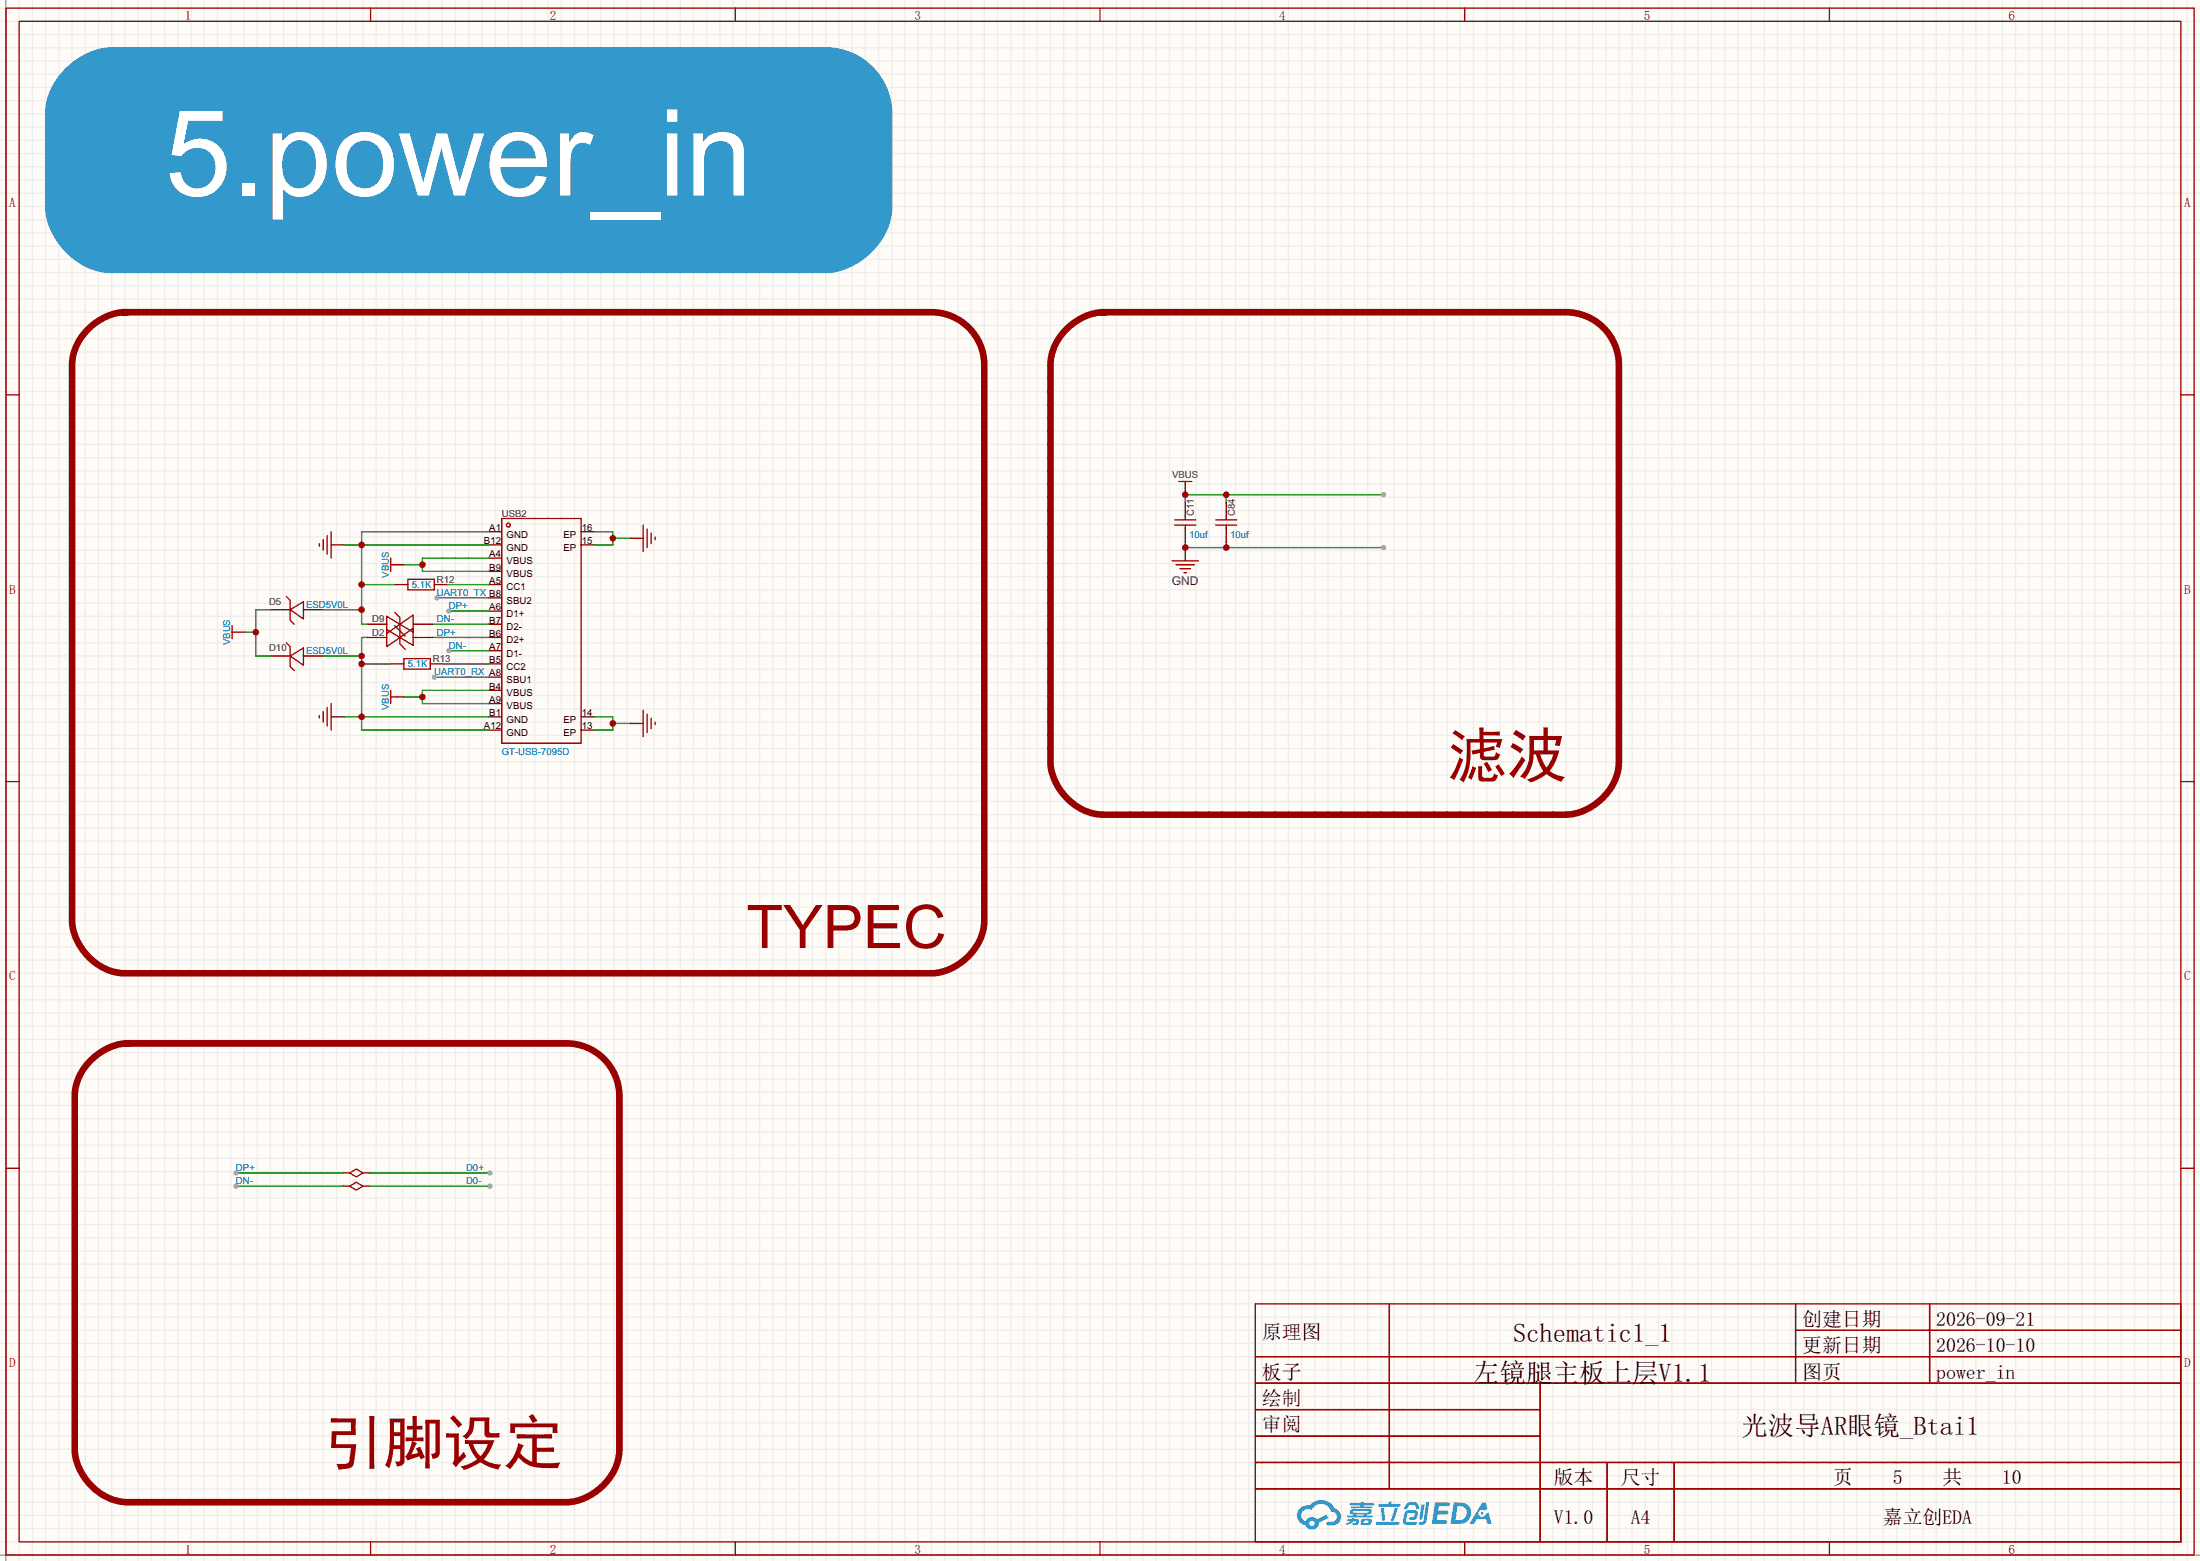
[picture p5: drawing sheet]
<svg xmlns="http://www.w3.org/2000/svg" width="423mm" height="300mm" viewBox="0 0 423 300" stroke-linecap="round" stroke-linejoin="round" font-family="sans-serif">
<path d="M0 0h422.7v299.9h-422.7z" fill="#fffcf7"/>
<g fill="none" stroke="#ededed" stroke-width=".25">
<path d="M0 1.6h422.7M0 4.1h422.7M0 6.6h422.7M0 9.2h422.7M0 11.7h422.7M0 14.3h422.7M0 16.8h422.7M0 19.3h422.7M1.1 0v299.9M3.7 0v299.9M6.2 0v299.9M8.8 0v299.9"/>
<path d="M11.3 0v299.9M13.8 0v299.9M16.4 0v299.9M18.9 0v299.9M21.5 0v299.9M24 0v299.9M26.5 0v299.9M29.1 0v299.9M31.6 0v299.9M34.2 0v299.9M36.7 0v299.9M39.2 0v299.9"/>
<path d="M41.8 0v299.9M44.3 0v299.9M46.9 0v299.9M49.4 0v299.9M51.9 0v299.9M54.5 0v299.9M57 0v299.9M59.6 0v299.9M62.1 0v299.9M64.6 0v299.9M67.2 0v299.9M69.7 0v299.9"/>
<path d="M72.3 0v299.9M74.8 0v299.9M77.3 0v299.9M79.9 0v299.9M82.4 0v299.9M85 0v299.9M87.5 0v299.9M90 0v299.9M92.6 0v299.9M95.1 0v299.9M97.7 0v299.9M100.2 0v299.9"/>
<path d="M102.7 0v299.9M105.3 0v299.9M107.8 0v299.9M110.4 0v299.9M112.9 0v299.9M115.4 0v299.9M118 0v299.9M120.5 0v299.9M123.1 0v299.9M125.6 0v299.9M128.1 0v299.9M130.7 0v299.9"/>
<path d="M133.2 0v299.9M135.8 0v299.9M138.3 0v299.9M140.8 0v299.9M143.4 0v299.9M145.9 0v299.9M148.5 0v299.9M151 0v299.9M153.5 0v299.9M156.1 0v299.9M158.6 0v299.9M161.2 0v299.9"/>
<path d="M163.7 0v299.9M166.2 0v299.9M168.8 0v299.9M171.3 0v299.9M173.9 0v299.9M176.4 0v299.9M178.9 0v299.9M181.5 0v299.9M184 0v299.9M186.6 0v299.9M189.1 0v299.9M191.6 0v299.9"/>
<path d="M194.2 0v299.9M196.7 0v299.9M199.3 0v299.9M201.8 0v299.9M204.3 0v299.9M206.9 0v299.9M209.4 0v299.9M212 0v299.9M214.5 0v299.9M217 0v299.9M219.6 0v299.9M222.1 0v299.9"/>
<path d="M224.7 0v299.9M227.2 0v299.9M229.7 0v299.9M232.3 0v299.9M234.8 0v299.9M237.4 0v299.9M239.9 0v299.9M242.4 0v299.9M245 0v299.9M247.5 0v299.9M250.1 0v299.9M252.6 0v299.9"/>
<path d="M255.1 0v299.9M257.7 0v299.9M260.2 0v299.9M262.8 0v299.9M265.3 0v299.9M267.8 0v299.9M270.4 0v299.9M272.9 0v299.9M275.5 0v299.9M278 0v299.9M280.5 0v299.9M283.1 0v299.9"/>
<path d="M285.6 0v299.9M288.2 0v299.9M290.7 0v299.9M293.2 0v299.9M295.8 0v299.9M298.3 0v299.9M300.9 0v299.9M303.4 0v299.9M305.9 0v299.9M308.5 0v299.9M311 0v299.9M313.6 0v299.9"/>
<path d="M316.1 0v299.9M318.6 0v299.9M321.2 0v299.9M323.7 0v299.9M326.3 0v299.9M328.8 0v299.9M331.3 0v299.9M333.9 0v299.9M336.4 0v299.9M339 0v299.9M341.5 0v299.9M344 0v299.9"/>
<path d="M346.6 0v299.9M349.1 0v299.9M351.7 0v299.9M354.2 0v299.9M356.7 0v299.9M359.3 0v299.9M361.8 0v299.9M364.4 0v299.9M366.9 0v299.9M369.4 0v299.9M372 0v299.9M374.5 0v299.9"/>
<path d="M377.1 0v299.9M379.6 0v299.9M382.1 0v299.9M384.7 0v299.9M387.2 0v299.9M389.8 0v299.9M392.3 0v299.9M394.8 0v299.9M397.4 0v299.9M399.9 0v299.9M402.5 0v299.9M405 0v299.9"/>
<path d="M407.5 0v299.9M410.1 0v299.9M412.6 0v299.9M415.2 0v299.9M417.7 0v299.9M420.2 0v299.9M0 21.9h422.7M0 24.4h422.7M0 27h422.7M0 29.5h422.7M0 32h422.7M0 34.6h422.7"/>
<path d="M0 37.1h422.7M0 39.7h422.7M0 42.2h422.7M0 44.7h422.7M0 47.3h422.7M0 49.8h422.7M0 52.4h422.7M0 54.9h422.7M0 57.4h422.7M0 60h422.7M0 62.5h422.7M0 65.1h422.7"/>
<path d="M0 67.6h422.7M0 70.1h422.7M0 72.7h422.7M0 75.2h422.7M0 77.8h422.7M0 80.3h422.7M0 82.8h422.7M0 85.4h422.7M0 87.9h422.7M0 90.5h422.7M0 93h422.7M0 95.5h422.7"/>
<path d="M0 98.1h422.7M0 100.6h422.7M0 103.2h422.7M0 105.7h422.7M0 108.2h422.7M0 110.8h422.7M0 113.3h422.7M0 115.9h422.7M0 118.4h422.7M0 120.9h422.7M0 123.5h422.7M0 126h422.7"/>
<path d="M0 128.6h422.7M0 131.1h422.7M0 133.6h422.7M0 136.2h422.7M0 138.7h422.7M0 141.3h422.7M0 143.8h422.7M0 146.3h422.7M0 148.9h422.7M0 151.4h422.7M0 154h422.7M0 156.5h422.7"/>
<path d="M0 159h422.7M0 161.6h422.7M0 164.1h422.7M0 166.7h422.7M0 169.2h422.7M0 171.7h422.7M0 174.3h422.7M0 176.8h422.7M0 179.4h422.7M0 181.9h422.7M0 184.4h422.7M0 187h422.7"/>
<path d="M0 189.5h422.7M0 192.1h422.7M0 194.6h422.7M0 197.1h422.7M0 199.7h422.7M0 202.2h422.7M0 204.8h422.7M0 207.3h422.7M0 209.8h422.7M0 212.4h422.7M0 214.9h422.7M0 217.5h422.7"/>
<path d="M0 220h422.7M0 222.5h422.7M0 225.1h422.7M0 227.6h422.7M0 230.2h422.7M0 232.7h422.7M0 235.2h422.7M0 237.8h422.7M0 240.3h422.7M0 242.9h422.7M0 245.4h422.7M0 247.9h422.7"/>
<path d="M0 250.5h422.7M0 253h422.7M0 255.6h422.7M0 258.1h422.7M0 260.6h422.7M0 263.2h422.7M0 265.7h422.7M0 268.3h422.7M0 270.8h422.7M0 273.3h422.7M0 275.9h422.7M0 278.4h422.7"/>
<path d="M0 281h422.7M0 283.5h422.7M0 286h422.7M0 288.6h422.7M0 291.1h422.7M0 293.7h422.7M0 296.2h422.7M0 298.7h422.7"/>
</g>
<path d="M1.1 0v299.9M0 298.7h422.7" fill="none" stroke="#999" stroke-width=".25"/>
<g fill="none" stroke="#a10000" stroke-width=".25">
<path d="M1.1 1.6h420.4v297.1h-420.4zM3.7 4.1h415.3v292.1h-415.3zM71.2 1.6v2.5M141.3 1.6v2.5M211.3 1.6v2.5M281.4 1.6v2.5M351.5 1.6v2.5M1.1 75.9h2.6M419 75.9h2.5M1.1 150.2h2.6M419 150.2h2.5M1.1 224.4h2.6"/>
<path d="M419 224.4h2.5M241.2 250.5h177.8v45.7h-177.8zM266.9 250.5v35.5M345 250.5v15.2M345 255.6h74M370.7 250.5v15.2M241.2 260.6h177.8M241.2 265.7h177.8M241.2 270.8h54.7M241.2 275.9h54.7M295.9 265.7v30.5M71.2 296.2v2.5"/>
<path d="M141.3 296.2v2.5M211.3 296.2v2.5M241.2 281h177.8M241.2 286h177.8M281.4 296.2v2.5M308.8 281v15.2M321.6 281v15.2M351.5 296.2v2.5"/>
</g>
<g fill="#5487ff">
<path d="M275.7 288.6h1.6a1.34 1.34 0 0 1 1.2 .2 .37 .37 0 0 1-.3 .6h-1.7l-.2 .8h1.6a.37 .37 0 0 1 .4 .4 .37 .37 0 0 1-.4 .3h-1.7l-.2 1.1h1.4a.48 .48 0 0 1 .6 .4v.2l-.3 .2h-2.6z"/>
<path d="M284.7 288.7h.7l.4 1.2-.6 .3a.72 .72 0 0 0-1.1 .2 .72 .72 0 0 0 .3 1 .72 .72 0 0 0 1-.4l.1-.2 .5-.2 .6 2.1h-.8l-.3-.8h-1.8l-.5 .8h-.9z"/>
<path d="M273.1 289h.6l-.4 2.7a.31 .31 0 0 1-.3 .3 .31 .31 0 0 1-.3-.3z"/>
<path d="M274 288.6h.6l-.5 3.7a.97 .97 0 0 1-1.6 .5l.2-.4h.6l.2-.2z"/>
<path d="M270.3 288.8l.5-.2h1.2l.4 .4 .3 .8-.6 .2-.3-.9h-.8l-.2 .1-.6 .8-.5-.1z"/>
<path d="M269.9 290.4l.5-.3h1.4a.69 .69 0 0 1 .6 .5 .69 .69 0 0 1-.1 .7 .74 .74 0 0 1-.8 .7h-.6a.27 .27 0 0 1-.2-.3 .27 .27 0 0 1 .3-.3h.6l.2-.7h-1.4l-.3 1.6 1.9 .1a.28 .28 0 0 1 .2 .3 .28 .28 0 0 1-.3 .2h-1.9l-.4-.3-.1-.4z"/>
<path d="M264.3 292.4h4.3a.28 .28 0 0 1 .3 .3 .28 .28 0 0 1-.3 .2h-4.2l-.1-.1z"/>
<path d="M268 289.7h.6l-.8 2.4a.3 .3 0 0 1-.4 .2 .3 .3 0 0 1-.2-.3z"/>
<path d="M265.3 289.7h.6l.2 2.2-.2 .3-.4-.2z"/>
<path d="M264.8 288.9h1.9l.2-.5h.5l-.1 .5h1.5a.27 .27 0 0 1 .3 .3 .27 .27 0 0 1-.3 .3h-3.9l-.1-.2z"/>
<path d="M258.9 291.8h.7l.1-.1 .6-.1-.1 .2 .8 .1 .1 .3-.2 .6-1.1 .2v-.4l.7-.1v-.2l-.5-.1-.5 .5-.8 .3-.1-.4 .8-.3h-.6z"/>
<path d="M259.3 288.8h2.1l.1-.3h.6l-.1 .3h1.9l.2 .2-.2 .2h-1.9l-.1 .2h1.6l.2 .2-.2 .2h-3.9l-.1-.4h1.8v-.2h-1.9l-.1-.1z"/>
<path d="M279.3 288.6l-.6 4.2h1.4a2.14 2.14 0 0 0 2.6-2.2 2.14 2.14 0 0 0-2.7-2zM280 289.3a1.37 1.37 0 0 1 1.8 1.2 1.37 1.37 0 0 1-1.5 1.5h-.7z"/>
<path d="M259.4 290.1l-.1 .7 .6 .1 .1 .2h-1.2l.1 .4h4.6l.2-.1-.2-.3h-.9l.1-.2a.6 .6 0 0 0 .7-.2 .6 .6 0 0 0 0-.7l-3.6-.1zM260 290.3l2.9 .1-.1 .2h-2.8zM260.6 290.9h1.4l-.1 .2h-1.2z"/>
<path d="M261.6 291.9a.9 .9 0 0 0-.1 1 2.48 2.48 0 0 0 1.9-.1 .84 .84 0 0 0 0-1h-1.4zM262.1 292.2l.7-.1 .1 .4-.2 .1h-.7z"/>
<path d="M249.8 289.7a1.91 1.91 0 0 0-.6 2 1.91 1.91 0 0 0 1.6 1.3 1.35 1.35 0 0 0 1.5 .9 1.35 1.35 0 0 0 1.1-1.4l1.9-.9-.5-.6-1.8 .9a1.41 1.41 0 0 0-2.2 .3 1.25 1.25 0 0 1-.6-1.7 1.25 1.25 0 0 1 1.8-.4 1.97 1.97 0 0 1 2-1.2 1.97 1.97 0 0 1 1.7 1.5 .96 .96 0 0 1 1.1 .9 .96 .96 0 0 1-.9 1h-.6a.39 .39 0 0 0-.5 .4 .39 .39 0 0 0 .4 .4 1.87 1.87 0 0 0 1.9-.5 1.87 1.87 0 0 0 .3-2.1l-.6-.6-.4-.1a2.86 2.86 0 0 0-4.8-.6h-.3a2.27 2.27 0 0 0-1.5 .5zM251.6 292.7a.49 .49 0 0 1 .9 0 .49 .49 0 0 1-.9 0z"/>
<circle cx="284.8" cy="290.7" r=".27"/>
</g>
<g fill="none" stroke="#a10000" stroke-width=".25">
<path d="M96.4 99.6h15.2v43.2h-15.2zM55 114.6l.8 .8v3.8l.7 .7M55.8 117.1l2.5-1.5v3.3zM74.3 118.4l2.5 1.5-2.5 1.8zM75.8 117.6l1 1.1v2.5l1.1 1M76.8 119.9l2.6-1.8v3.4zM78.4 111.3h5v2h-5zM55 123.5l.8 .7v3.9l.7 .7M55.8 126l2.5-1.5v3.3zM74.3 120.9l2.5 1.6-2.5 1.7zM75.8 120.2l1 1v2.5l1.1 1.1M76.8 122.5l2.6-1.8v3.3z"/>
<path d="M77.6 126.5h5.1v2.1h-5.1z"/>
<circle cx="97.7" cy="100.9" r=".38"/>
</g>
<g fill="none" stroke="#870000" stroke-width=".25">
<path d="M51.9 117.1h3.9M58.3 117.1h3.8M70.5 119.9h3.8M75.8 112.3h2.6M79.4 119.9h3.8M83.4 112.3h2.6M93.9 104.7h2.5M93.9 102.1h2.5M93.9 107.2h2.5M93.9 109.8h2.5M93.9 112.3h2.5M93.9 114.8h2.5"/>
<path d="M93.9 119.9h2.5M93.9 117.4h2.5M111.6 104.7h2.6M111.6 102.1h2.6M51.9 126h3.9M58.3 126h3.8M70.5 122.5h3.8M75.1 127.5h2.5M79.4 122.5h3.8M82.7 127.5h2.5M93.9 135.2h2.5M93.9 130.1h2.5"/>
<path d="M93.9 125h2.5M93.9 122.5h2.5M93.9 127.5h2.5M93.9 132.6h2.5M93.9 137.7h2.5M111.6 137.7h2.6M93.9 140.2h2.5M111.6 140.2h2.6"/>
</g>
<path d="M16.8 63.4a10.8 10.8 0 0 1 7.2-3.4h154.9a10.2 10.2 0 0 1 10.2 10.1v106.7a10.9 10.9 0 0 1-10.2 10.2h-154.9a10.9 10.9 0 0 1-10.2-10.2v-106.7a9.8 9.8 0 0 1 3-6.7zM204.7 63.4a10.8 10.8 0 0 1 7.3-3.4h88.9a10.2 10.2 0 0 1 10.1 10.1v76.2a10.9 10.9 0 0 1-10.1 10.2h-88.9a10.9 10.9 0 0 1-10.2-10.2v-76.2a9.8 9.8 0 0 1 2.9-6.7zM17.3 203.9a10.8 10.8 0 0 1 7.2-3.5h84.3a10.2 10.2 0 0 1 10.2 10.2v67.8a10.9 10.9 0 0 1-10.2 10.2h-84.3a10.9 10.9 0 0 1-10.1-10.2v-67.8a9.8 9.8 0 0 1 2.9-6.7z" fill="none" stroke="#900" stroke-width="1.3"/>
<path d="M71 225.3h23.1" fill="none" stroke="#008700" stroke-width=".25"/>
<circle cx="94.1" cy="225.3" r=".51" fill="#999"/>
<path d="M71 227.9h23.1" fill="none" stroke="#008700" stroke-width=".25"/>
<circle cx="94.1" cy="227.9" r=".51" fill="#999"/>
<path d="M227.7 93.8v1.2" fill="none" stroke="#870000" stroke-width=".25"/>
<path d="M226.4 92.5h2.6M227.7 92.5v1.3" fill="none" stroke="#a10000" stroke-width=".25"/>
<path d="M235.6 95v1.6M265.8 95h-38.1v1.6" fill="none" stroke="#008700" stroke-width=".25"/>
<g fill="#c00">
<circle cx="235.6" cy="95" r=".63"/>
<circle cx="227.7" cy="95" r=".63"/>
</g>
<circle cx="265.8" cy="95" r=".51" fill="#999"/>
<path d="M227.7 104.2v1h38.1M235.6 104.2v1" fill="none" stroke="#008700" stroke-width=".25"/>
<circle cx="235.6" cy="105.2" r=".63" fill="#c00"/>
<circle cx="265.8" cy="105.2" r=".51" fill="#999"/>
<path d="M227.7 105.2v2.5" fill="none" stroke="#870000" stroke-width=".25"/>
<circle cx="227.7" cy="105.2" r=".63" fill="#c00"/>
<path d="M225.2 107.7h5.1M225.9 108.5h3.6M226.7 109.3h2M227.5 110h.5M67.2 225.3l1.3-.7 1.2 .7-1.2 .8z" fill="none" stroke="#a10000" stroke-width=".25"/>
<path d="M65.9 225.3h1.3M69.7 225.3h1.3" fill="none" stroke="#870000" stroke-width=".25"/>
<path d="M45.3 225.3h20.6" fill="none" stroke="#008700" stroke-width=".25"/>
<circle cx="45.3" cy="225.3" r=".51" fill="#999"/>
<path d="M65.9 227.9h1.3M69.7 227.9h1.3" fill="none" stroke="#870000" stroke-width=".25"/>
<path d="M67.2 227.9l1.3-.8 1.2 .8-1.2 .7z" fill="none" stroke="#a10000" stroke-width=".25"/>
<path d="M45.3 227.9h20.6" fill="none" stroke="#008700" stroke-width=".25"/>
<circle cx="45.3" cy="227.9" r=".51" fill="#999"/>
<path d="M13 12.9a13.2 13.2 0 0 1 8.5-3.7h137.1a12.7 12.7 0 0 1 12.7 12.7v17.8a13.5 13.5 0 0 1-8.9 11.9l-2.5 .7-1.3 .1h-137.1a13.5 13.5 0 0 1-12-9l-.7-2.5v-1.2v-17.8a12.3 12.3 0 0 1 4.2-9z" fill="#39c" stroke="#39c" stroke-width=".25"/>
<path d="M63.6 104.7h2.6M121 103.4h2.6M63.6 137.7h2.6M121 139h2.6" fill="none" stroke="#870000" stroke-width=".25"/>
<g fill="none" stroke="#a10000" stroke-width=".25">
<path d="M61.3 104.4v.5M62.1 103.7v2M62.9 102.9v3.6M63.6 102.1v5.1M123.6 100.9v5.1M124.3 101.6v3.6M125.1 102.4v2M125.9 103.2v.5M61.3 137.5v.5M62.1 136.7v2M62.9 135.9v3.6M63.6 135.2v5"/>
<path d="M123.6 136.4v5.1M124.3 137.2v3.6M125.1 138v2M125.9 138.7v.5"/>
</g>
<path d="M114.2 137.7h3.5v2.5h-3.5M117.7 139h3.3" fill="none" stroke="#008700" stroke-width=".25"/>
<circle cx="117.7" cy="139" r=".63" fill="#c00"/>
<path d="M114.2 102.1h3.5v2.6h-3.5M117.7 103.4h3.3" fill="none" stroke="#008700" stroke-width=".25"/>
<circle cx="117.7" cy="103.4" r=".63" fill="#c00"/>
<path d="M62.1 126h7.4M66.2 137.7h27.7M69.5 127.5h5.6M70.5 122.5h-1v17.7h24.4" fill="none" stroke="#008700" stroke-width=".25"/>
<g fill="#c00">
<circle cx="69.5" cy="137.7" r=".63"/>
<circle cx="69.5" cy="127.5" r=".63"/>
<circle cx="69.5" cy="126" r=".63"/>
</g>
<path d="M62.1 117.1h7.4M66.2 104.7h27.7M69.5 112.3h6.3M93.9 102.1h-24.4v17.8h1" fill="none" stroke="#008700" stroke-width=".25"/>
<g fill="#c00">
<circle cx="69.5" cy="104.7" r=".63"/>
<circle cx="69.5" cy="112.3" r=".63"/>
<circle cx="69.5" cy="117.1" r=".63"/>
</g>
<path d="M83.2 119.9h10.7M77.6 133.9h3.6M93.9 132.6h-12.7v2.6h12.7" fill="none" stroke="#008700" stroke-width=".25"/>
<circle cx="81.2" cy="133.9" r=".63" fill="#c00"/>
<path d="M77.6 108.5h3.6M93.9 107.2h-12.7v2.6h12.7" fill="none" stroke="#008700" stroke-width=".25"/>
<circle cx="81.2" cy="108.5" r=".63" fill="#c00"/>
<path d="M76.3 108.5h1.3M45.8 121.5h1.3M76.3 133.9h1.3" fill="none" stroke="#870000" stroke-width=".25"/>
<path d="M75.1 107.2v2.6M75.1 108.5h1.2M44.6 120.2v2.5M44.6 121.5h1.2M75.1 132.6v2.6M75.1 133.9h1.2" fill="none" stroke="#a10000" stroke-width=".25"/>
<path d="M86.2 117.4h7.7" fill="none" stroke="#008700" stroke-width=".25"/>
<circle cx="86.2" cy="117.4" r=".51" fill="#999"/>
<path d="M83.2 122.5h10.7M86.2 125h7.7" fill="none" stroke="#008700" stroke-width=".25"/>
<circle cx="86.2" cy="125" r=".51" fill="#999"/>
<path d="M51.9 117.1h-2.8v8.9h2.8M86 112.3h7.9M47.1 121.5h2" fill="none" stroke="#008700" stroke-width=".25"/>
<circle cx="49.1" cy="121.5" r=".63" fill="#c00"/>
<path d="M83.9 114.8h10" fill="none" stroke="#008700" stroke-width=".25"/>
<circle cx="83.9" cy="114.8" r=".51" fill="#999"/>
<path d="M83.4 130.1h10.5M85.2 127.5h8.7" fill="none" stroke="#008700" stroke-width=".25"/>
<circle cx="83.4" cy="130.1" r=".51" fill="#999"/>
<path d="M227.7 96.6v2.5M235.6 96.6v2.5M227.7 101.6v2.6M235.6 101.6v2.6" fill="none" stroke="#870000" stroke-width=".25"/>
<path d="M225.7 99.9h4M227.7 99.1v.8M233.6 99.9h4M235.6 99.1v.8M225.7 100.9h4M227.7 100.9v.7M233.6 100.9h4M235.6 100.9v.7" fill="none" stroke="#a10000" stroke-width=".25"/>
<text font-size="23.1" fill="#fff" x="31.6" y="37.6">5.power_in</text>
<g font-size="11.5" fill="#900">
<text x="278" y="149.1">滤波</text>
<text x="143.4" y="182.1">TYPEC</text>
<text x="62.1" y="281.2">引脚设定</text>
</g>
<g font-size="5.1">
<text x="290.7" y="257.8">Schematic1_1</text>
<text x="283.1" y="265.5">左镜腿主板上层V1.1</text>
<text x="334.6" y="275.6">光</text>
<text x="339.6" y="275.6">波</text>
<text x="344.7" y="275.6">导</text>
<text x="349.8" y="275.6">A</text>
<text x="352.3" y="275.6">R</text>
<text x="354.9" y="275.6">眼</text>
<text x="360" y="275.6">镜</text>
<text x="365" y="275.6">_</text>
<text x="367.6" y="275.6">B</text>
<text x="370.1" y="275.6">t</text>
<text x="372.7" y="275.6">a</text>
<text x="375.2" y="275.6">i</text>
<text x="377.7" y="275.6">1</text>
</g>
<g font-size="3.8">
<text x="242.4" y="257.2">原理图</text>
<text x="346.2" y="254.7">创建日期</text>
<text x="372" y="254.7">2026-09-21</text>
<text x="346.2" y="259.8">更新日期</text>
<text x="372" y="259.8">2026-10-10</text>
<text x="242.4" y="269.9">绘制</text>
<text x="242.4" y="264.8">板子</text>
<text x="346.2" y="264.8">图页</text>
<text x="372" y="264.8">power_in</text>
<text x="242.4" y="275">审阅</text>
<text x="298.5" y="285.2">版本</text>
<text x="311.4" y="285.2">尺寸</text>
<text x="352.2" y="285.2">页</text>
<text x="363.6" y="285.2">5</text>
<text x="373.2" y="285.2">共</text>
<text x="384.6" y="285.2">10</text>
<text x="298.5" y="292.8">V1.0</text>
<text x="313.3" y="292.8">A4</text>
<text x="361.7" y="292.8">嘉立创E</text>
<text x="375.1" y="292.8">DA</text>
</g>
<g font-size="2.5" fill="#a00000">
<text x="35.5" y="3.8">1</text>
<text x="105.6" y="3.8">2</text>
<text x="175.7" y="3.8">3</text>
<text x="245.7" y="3.8">4</text>
<text x="315.8" y="3.8">5</text>
<text x="385.8" y="3.8">6</text>
<text x="1.8" y="39.7">A</text>
<text x="419.6" y="39.7">A</text>
<text x="1.8" y="114">B</text>
<text x="419.6" y="114">B</text>
<text x="1.8" y="188.3">C</text>
<text x="419.6" y="188.3">C</text>
<text x="1.8" y="262.6">D</text>
<text x="419.6" y="262.6">D</text>
<text x="35.5" y="298.5">1</text>
<text x="105.6" y="298.5">2</text>
<text x="175.7" y="298.5">3</text>
<text x="245.7" y="298.5">4</text>
<text x="315.8" y="298.5">5</text>
<text x="385.8" y="298.5">6</text>
</g>
<text font-size="2.3" fill="#000080" x="225.1" y="112.4">GND</text>
<g font-size="1.8" fill="#000080">
<text x="225.2" y="91.9">VBUS</text>
<text x="96.4" y="99.2">USB2</text>
<text x="229.4" y="99.1" transform="rotate(-90 229.4 99.1)">C11</text>
<text x="237.2" y="99.1" transform="rotate(-90 237.2 99.1)">C84</text>
<text x="83.9" y="111.9">R12</text>
<text x="51.7" y="116.3">D5</text>
<text x="71.5" y="119.6">D9</text>
<text x="51.7" y="125.1">D10</text>
<text x="71.5" y="122.1">D2</text>
<text x="83.2" y="127.2">R13</text>
</g>
<g font-size="1.8">
<text x="93" y="104.5">B12</text>
<text x="94" y="102">A1</text>
<text x="94" y="107.1">A4</text>
<text x="97.3" y="103.3">GND</text>
<text x="97.3" y="105.8">GND</text>
<text x="108.2" y="105.8">EP</text>
<text x="108.2" y="103.3">EP</text>
<text x="111.8" y="104.5">15</text>
<text x="111.8" y="102">16</text>
<text x="94" y="109.6">B9</text>
<text x="94" y="112.2">A5</text>
<text x="97.3" y="108.4">VBUS</text>
<text x="97.3" y="110.9">VBUS</text>
<text x="97.3" y="113.4">CC1</text>
<text x="94" y="119.8">B7</text>
<text x="94" y="117.2">A6</text>
<text x="97.3" y="116">SBU2</text>
<text x="97.3" y="118.5">D1+</text>
<text x="94" y="124.9">A7</text>
<text x="94" y="122.3">B6</text>
<text x="97.3" y="123.6">D2+</text>
<text x="97.3" y="121.1">D2-</text>
<text x="94" y="129.9">A8</text>
<text x="94" y="127.4">B5</text>
<text x="97.3" y="131.2">SBU1</text>
<text x="97.3" y="126.1">D1-</text>
<text x="97.3" y="128.7">CC2</text>
<text x="94" y="135">A9</text>
<text x="94" y="132.5">B4</text>
<text x="94" y="137.6">B1</text>
<text x="97.3" y="136.3">VBUS</text>
<text x="97.3" y="133.8">VBUS</text>
<text x="111.8" y="137.6">14</text>
<text x="93" y="140.1">A12</text>
<text x="97.3" y="141.4">GND</text>
<text x="97.3" y="138.8">GND</text>
<text x="108.2" y="141.4">EP</text>
<text x="108.2" y="138.8">EP</text>
<text x="111.8" y="140.1">13</text>
</g>
<g font-size="1.8" fill="#00f">
<text x="228.5" y="103.3">10uf</text>
<text x="236.3" y="103.3">10uf</text>
<text x="74.7" y="111" transform="rotate(-90 74.7 111)">VBUS</text>
<text x="79.1" y="113">5.1K</text>
<text x="58.8" y="116.8">ESD5V0L</text>
<text x="83.9" y="119.6">DN-</text>
<text x="83.9" y="114.5">UART0_TX B8</text>
<text x="86.2" y="117">DP+</text>
<text x="44.2" y="124" transform="rotate(-90 44.2 124)">VBUS</text>
<text x="58.8" y="125.7">ESD5V0L</text>
<text x="83.9" y="122.1">DP+</text>
<text x="86.2" y="124.6">DN-</text>
<text x="78.4" y="128.2">5.1K</text>
<text x="83.4" y="129.7">UART0_RX</text>
<text x="74.7" y="136.4" transform="rotate(-90 74.7 136.4)">VBUS</text>
<text x="96.4" y="145">GT-USB-7095D</text>
<text x="45.3" y="225">DP+</text>
<text x="45.3" y="227.5">DN-</text>
<text x="89.5" y="225">D0+</text>
<text x="89.5" y="227.5">D0-</text>
</g>
</svg>
